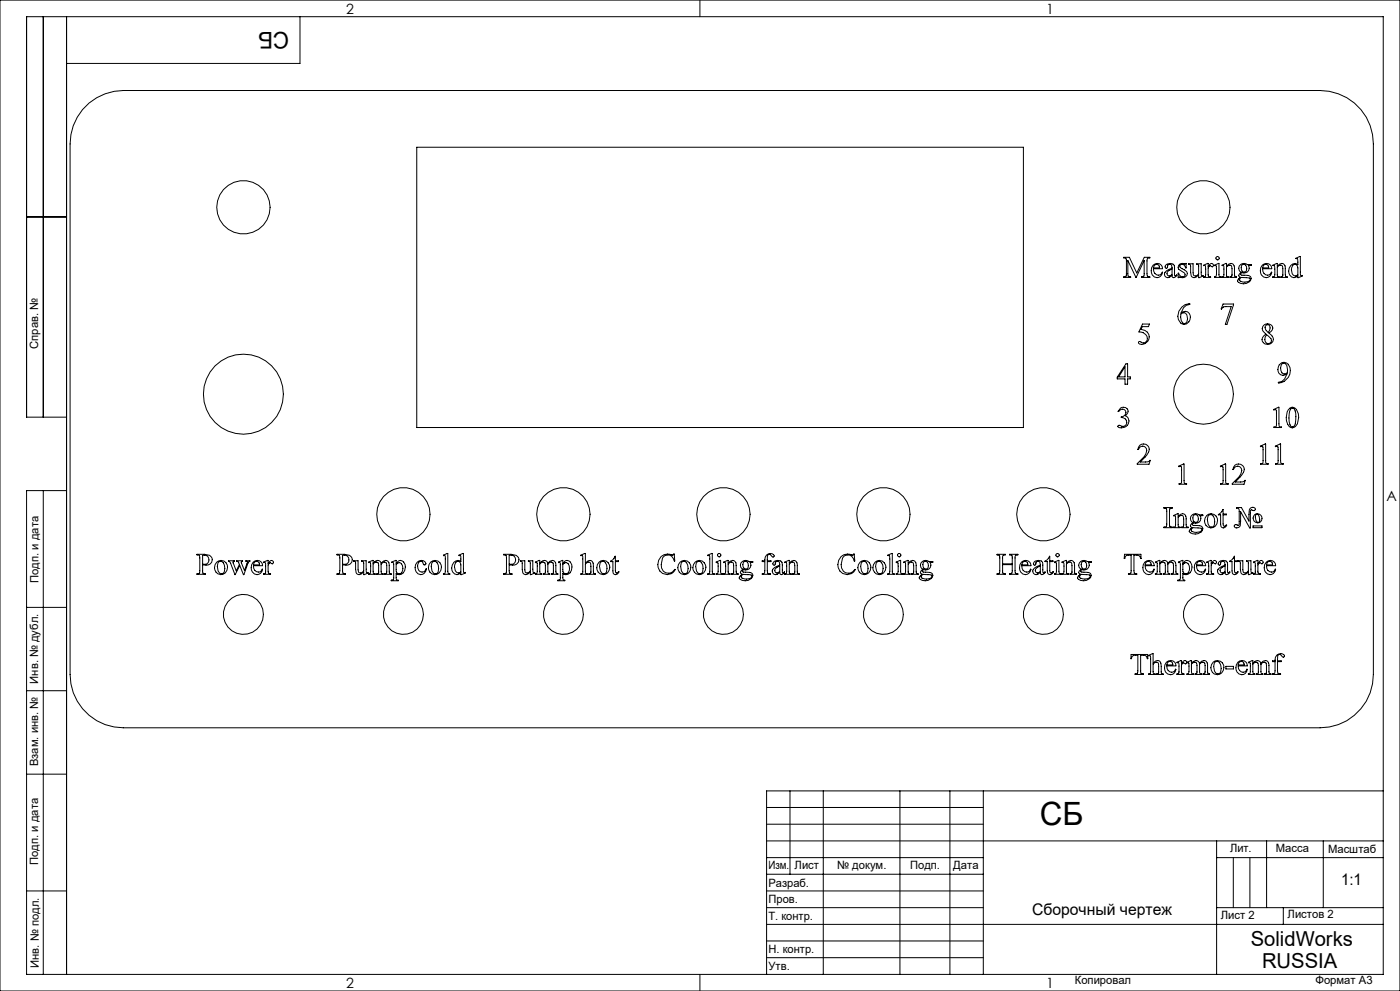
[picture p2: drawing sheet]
<svg xmlns="http://www.w3.org/2000/svg" width="420mm" height="297mm" viewBox="0 0 420 297" stroke-linecap="round" stroke-linejoin="round" font-family="sans-serif">
<g fill="none" stroke="#000" stroke-width=".3">
<path d="M0 0h420v297h-420zM13 5v120M20 5v287M90 5v14h-70M210 0v5M24.8 32.8a16.1 16.1 0 0 1 12.2-5.7h359a16 16 0 0 1 16 16v159a16 16 0 0 1-16 16h-359a16 16 0 0 1-16-16v-159a16 16 0 0 1 3.8-10.3zM125 44.1h182v84h-182zM8 65h12M337.1 77.1h1.7l2.2 4.7 2.3-4.7h1.6v.2l-.5 .1-.3 .5v4.6l.1 .3 .7 .2v.1h-2.5v-.1l.8-.3 .1-.4v-4.2l-2.4 5-2.6-5 .1 4.4 .1 .3 .7 .2v.1h-2.1v-.1l.8-.3v-.4v-4.4l-.2-.5-.6-.1zM345.9 79.5a1.6 1.6 0 0 1 1.8-.5 1.6 1.6 0 0 1 1.1 1.5h-2.8a1.5 1.5 0 0 0 .6 1.7 1.5 1.5 0 0 0 1.7 0l.4-.6a1.69 1.69 0 0 1-1.9 1.6 1.69 1.69 0 0 1-1.4-2.1l.1-.8zM346.3 79.6a.88 .88 0 0 1 1-.3 .88 .88 0 0 1 .5 1h-1.8zM349.8 79.3a1.68 1.68 0 0 1 2.5 .3l.1 2.9 .2 .2 .4-.3v.2l-.9 .6-.3-.1-.2-.6a1.17 1.17 0 0 1-1.4 .7 1.17 1.17 0 0 1-.8-1.4 3.1 3.1 0 0 1 2.2-1.4l-.1-.9a.7 .7 0 0 0-.9-.2 .7 .7 0 0 0-.4 .8l-.3 .3-.4-.3z"/>
<path d="M353.9 79.2l1.9-.3v1.4h-.1a.92 .92 0 0 0-.7-1 .92 .92 0 0 0-1.1 .4l.2 .4 .5 .4a1.71 1.71 0 0 1 1.6 1.5 1.8 1.8 0 0 1-2.5 1.1l-.3 .1v-1.3a1.19 1.19 0 0 0 .9 1 1.19 1.19 0 0 0 1.2-.4l-.2-.7-1.7-1.1a1.17 1.17 0 0 1 .3-1.5zM356.6 79.1h1.3v2.7l.1 .6 .3 .3a1.14 1.14 0 0 0 1.3-.6v-2.6l-.6-.4h1.4v3.3l.5 .3-1.3 .5v-.8l-.7 .6a1.05 1.05 0 0 1-1.5-.3l-.2-3.2zM361.1 79.5l1.3-.6v1.1l.5-.7a.59 .59 0 0 1 .7-.3 .59 .59 0 0 1 .4 .7 .73 .73 0 0 1-1.1 0l-.5 .6v2.2l.8 .6h-2.1l.5-.3 .1-.6-.1-2.5zM364.3 79.5l1.4-.6v3.6l.6 .6h-2l.5-.3 .1-.6v-2.4zM366.6 79.5l1.3-.6v.9l.7-.6 .7-.3a1.17 1.17 0 0 1 1 1.6l.1 2.2 .5 .4h-1.9v-.1l.5-.1 .1-.5-.1-2.6-.4-.3h-.4l-.8 .5 .1 2.7 .5 .4h-1.9v-.1l.5-.1 .1-.7-.1-2.5zM372.2 79.3a1.62 1.62 0 0 1 2 0l1.2 .1-.2 .1h-.7a1.5 1.5 0 0 1-.1 1.9 1.5 1.5 0 0 1-1.8 .3l-.4 .4 .2 .3 1.5 .1a1.08 1.08 0 0 1 1.3 .5 1.08 1.08 0 0 1-.3 1.4 2.38 2.38 0 0 1-3.6-.2l.8-1.1-.4-.4v-.4l.7-.7a1.33 1.33 0 0 1-.2-2.3zM372.6 79.4l.3-.1a1.17 1.17 0 0 1 1.1 .9 1.17 1.17 0 0 1-.8 1.4l-.2-.1a1.41 1.41 0 0 1-.4-2.1zM378.7 79.5a1.62 1.62 0 0 1 1.8-.5 1.62 1.62 0 0 1 1 1.5h-2.7a1.61 1.61 0 0 0 1.9 1.9l.7-.8a1.69 1.69 0 0 1-1.9 1.6 1.69 1.69 0 0 1-1.4-2.1l.1-.8zM379 79.6a.9 .9 0 0 1 1.1-.3 .9 .9 0 0 1 .5 1h-1.8zM381.8 79.5l1.4-.6v.9l.7-.6 .7-.3a1.18 1.18 0 0 1 1 1.6l.1 2.2 .5 .4h-1.9l.5-.5v-2.8l-.4-.3h-.5l-.7 .5v2.7l.6 .4h-2v-.1l.5-.1 .1-.7v-2.5zM387.8 79.5l.5-.3a.96 .96 0 0 1 1.1 1.1v2l-.8 .4-.5-.2a2.44 2.44 0 0 1-.3-3zM388.8 77.4l1.3-.5v5.3l.1 .4 .5 .1-1.3 .5v-.6a1.57 1.57 0 0 1-1.9 .4 1.57 1.57 0 0 1-.9-1.8 1.8 1.8 0 0 1 .7-1.8 1.8 1.8 0 0 1 2.1-.1l-.1-1.7z"/>
<path d="M342.8 97.1h2l-.3 .8h-1.8l-.4 .8a2.23 2.23 0 0 1 2.5 2.6 2.23 2.23 0 0 1-3.2 1.6v-.4l.3-.2a1.39 1.39 0 0 0 2 0 1.39 1.39 0 0 0-.2-2l-.8-.6-1.2-.2zM350.2 81.5l1.4-.9v1.7l-.3 .2-.6 .2-.4-.2-.2-.6zM354.3 94.1a1.07 1.07 0 0 1 1.8 .3l.2 1.2-.2 .9-.6 .4h-.4a2.55 2.55 0 0 1-.8-2.8zM354.5 92l1-.7 1.4-.3v.2l-1 .3-.8 .7-.8 1.6a1.78 1.78 0 0 1 2.5 .2 1.78 1.78 0 0 1-.1 2.4 1.61 1.61 0 0 1-2.5 .4 3.3 3.3 0 0 1 .3-4.8zM366.9 91.1h3.2l-2 6.1h-.5l1.8-5.3h-1.7a1.2 1.2 0 0 0-1.2 .7zM372.3 83.1l2.6 .2 .2 .4a2.13 2.13 0 0 1-3.2 .2zM379.3 97.3a1.42 1.42 0 0 1 2 0 1.42 1.42 0 0 1 .1 2l-.7 .5a1.79 1.79 0 0 1 .7 3.1 1.64 1.64 0 0 1-2.6-.4 1.64 1.64 0 0 1 1-2.4l-.8-.8a1.35 1.35 0 0 1 .3-2zM379.7 97.6a.75 .75 0 0 1 .9-.2 .75 .75 0 0 1 .4 .9l-.5 1.4a1.6 1.6 0 0 1-.8-2.1zM337.5 109.9v3.1h-1.9zM337.8 109h.5v4h.8v.6h-.8v1.5h-.8v-1.5h-2.3v-.6zM380 100.3l1.3 1.2a1 1 0 0 1-.7 1.5 1 1 0 0 1-1.2-1.3zM383.8 109.3a1.68 1.68 0 0 1 2.7-.1 3.6 3.6 0 0 1-3 5.6v-.2l1.1-.3 .8-.7 .7-1.6a1.69 1.69 0 0 1-2.2 .1 1.69 1.69 0 0 1-.4-2.2z"/>
<path d="M384.7 109l.7-.1a2.37 2.37 0 0 1 .8 2.8 1.09 1.09 0 0 1-1.6 0 2.27 2.27 0 0 1 .1-2.7zM20 125h-12v-120h407v287h-407v-145h12M336.2 122.3a1.37 1.37 0 0 1 2 .3 1.37 1.37 0 0 1-.6 2 1.95 1.95 0 0 1 .6 2.8 1.95 1.95 0 0 1-2.8 .4v-.2a1.09 1.09 0 0 1 1.4 .2 1.34 1.34 0 0 0 1.2-1.6 1.34 1.34 0 0 0-1.6-1.1v-.1a1.18 1.18 0 0 0 1.4-1 1.18 1.18 0 0 0-1-1.4l-1.4 .7zM342 133.4a1.7 1.7 0 0 1 2.2 0 1.7 1.7 0 0 1 .4 2.1l-.6 .9-1.9 2.1 2.4-.1 .6-.4-.4 1.1h-3.5a7.9 7.9 0 0 0 2.8-4.1 1.26 1.26 0 0 0-.7-1.2 1.26 1.26 0 0 0-1.4 .3l-.6 .6zM353.6 139.7l1.6-.6v5.6l.8 .4h-2.3l.7-.4 .1-4.3-.2-.6-.6 .1zM366.1 139.7l1.6-.6v5.4l.1 .3 .6 .2v.1h-2.2l.7-.4v-4.3l-.1-.6-.7 .1zM370.5 139.4a1.7 1.7 0 0 1 2.2 0 1.7 1.7 0 0 1 .4 2.1l-2.5 3 2.4-.1 .6-.4-.4 1.1h-3.5a7.9 7.9 0 0 0 2.8-4.1 1.26 1.26 0 0 0-.7-1.2 1.26 1.26 0 0 0-1.4 .2l-.5 .7zM378.1 133.7l1.6-.6v5.4l.7 .6h-2.2l.7-.4v-4.3l-.1-.6-.6 .1zM382.1 122.7l1.6-.6v5.6l.7 .4h-2.2v-.2l.7-.2v-4.3l-.1-.6zM382.6 133.7l1.6-.6v5.6l.8 .4h-2.3l.7-.4v-4.3l-.1-.6-.6 .1zM387 122.3a1.33 1.33 0 0 1 1.9 .4 4.1 4.1 0 0 1-.7 5.4 1.39 1.39 0 0 1-1.9-.9 4.4 4.4 0 0 1 .7-4.9zM387.2 122.6l.5-.3a.86 .86 0 0 1 .8 .9l.3 1.7a3.2 3.2 0 0 1-.7 2.9l-.6 .1a4.9 4.9 0 0 1-.3-5.3z"/>
<path d="M13 147v145M349.2 152.1h2.5v.2l-.8 .2-.1 .7 .1 4.5 .8 .4h-2.5v-.1a.71 .71 0 0 0 .8-.9v-4.2l-.1-.4-.7-.2zM352.1 154.5l1.3-.6v.9l.7-.6 .7-.3a1.17 1.17 0 0 1 1 1.6v2l.6 .6h-1.9v-.1l.5-.1 .1-.5-.1-2.6-.4-.3h-.4l-.8 .5 .1 2.7 .5 .4h-1.9l.5-.4 .1-.5-.1-2.5zM357.7 154.3a1.62 1.62 0 0 1 2 0l1.2 .1-.1 .1h-.8a1.5 1.5 0 0 1-.1 1.9 1.5 1.5 0 0 1-1.8 .3l-.4 .4 .2 .3 1.5 .1a1.08 1.08 0 0 1 1.3 .5 1.08 1.08 0 0 1-.3 1.4 2.38 2.38 0 0 1-3.6-.2l.8-1.1-.4-.4v-.4l.7-.7a1.33 1.33 0 0 1-.2-2.3zM357.8 158.1l2.6 .2 .2 .4a2.13 2.13 0 0 1-3.2 .2zM358.1 154.4l.3-.1a1.17 1.17 0 0 1 1.1 .9 1.17 1.17 0 0 1-.8 1.4l-.2-.1a1.41 1.41 0 0 1-.4-2.1zM362 154.5a2.01 2.01 0 0 1 2.8 .3 2.01 2.01 0 0 1-.2 2.8 2.01 2.01 0 0 1-2.8-.1 2.3 2.3 0 0 1 .2-3zM362.5 154.5l.2-.1a.93 .93 0 0 1 1.3 .3 2.89 2.89 0 0 1 0 3.1l-.9 .1a2.53 2.53 0 0 1-.6-3.4zM366.9 152.7v1.4h1v.2h-1l.1 3.2 .3 .2 .7-.3-.4 .6-.6 .2-.7-.4-.1-3.5h-.7zM370.9 152.1h1.5l2.3 4.1 .1-3.4a.89 .89 0 0 1 .9-.8 .89 .89 0 0 1 .9 .8l-.3 .2-.9-.2-.2 .1-.1 5.3h-.2l-2.7-4.9-.1 4.2a1.12 1.12 0 0 1-1.6 .5 .55 .55 0 0 1 0-.8 .55 .55 0 0 1 .8 .2h.4l.1-.5v-4.1l-.2-.4-.7-.1zM375.9 157.6h2.7v.5h-2.7zM376.8 154.3l.6-.1a1.82 1.82 0 0 1 .3 2.3h-.5a1.96 1.96 0 0 1-.4-2.2z"/>
<path d="M59.1 166.1h2.2l1.6 .3a1.68 1.68 0 0 1 .5 2.3 1.68 1.68 0 0 1-2.2 .6h-.4v2.1l.2 .5 .6 .2h-2.5l.8-.4v-.4v-4.5l-.1-.3-.7-.2zM60.8 166.5a1.39 1.39 0 0 1 1.9 1.3 1.39 1.39 0 0 1-1.9 1.2zM65 168.5a2.01 2.01 0 0 1 2.8 .3 2.01 2.01 0 0 1-.2 2.8 2.01 2.01 0 0 1-2.8-.1 2.3 2.3 0 0 1 .2-3zM65.5 168.6l.7-.4a2.29 2.29 0 0 1 .5 3.7h-.6a2.53 2.53 0 0 1-.6-3.3zM68.5 168.1h1.8l-.4 .2v.4l1 2.4 .9-1.9-.3-.8-.5-.3h1.7l-.3 .6 .9 2.3 1-2.6-.5-.3 1.2 .1-.6 .5-1.2 3.5-1.3-2.7-1.4 2.7-1.3-3.4zM76 168.5a1.6 1.6 0 0 1 1.7-.5 1.6 1.6 0 0 1 1.1 1.5h-2.8a1.5 1.5 0 0 0 .6 1.6 1.5 1.5 0 0 0 1.7 .1l.4-.6a1.63 1.63 0 0 1-1.5 1.6 1.63 1.63 0 0 1-1.8-1.4l.1-1.5zM76.2 168.6a.9 .9 0 0 1 1.1-.3 .9 .9 0 0 1 .6 1h-1.9zM79.1 168.4l1.3-.4v1l.5-.7a.59 .59 0 0 1 .7-.3 .59 .59 0 0 1 .4 .7 .73 .73 0 0 1-1.1 0l-.5 .6v1.9l.3 .7 .5 .2h-2.1l.5-.3 .1-.4v-2.4l-.1-.4h-.5zM101.1 166.1h2.2l1.6 .3a1.67 1.67 0 0 1 .5 2.3 1.67 1.67 0 0 1-2.2 .6h-.4v2.1l.2 .5 .6 .2h-2.5l.7-.4 .2-.6-.1-4.3-.1-.3-.7-.2zM102.8 166.5a1.39 1.39 0 0 1 1.9 1.3 1.39 1.39 0 0 1-1.9 1.2zM106.1 168.1h1.3v2.7l.4 .9a1.2 1.2 0 0 0 1.3-.6v-2.6l-.6-.4h1.4v3.3l.5 .3-1.3 .5v-.8l-.7 .6a1.06 1.06 0 0 1-1.5-.3l-.2-3.2zM110.6 168.4l1.3-.4v.8a1.27 1.27 0 0 1 1.2-.9 1.27 1.27 0 0 1 1.2 .9l.7-.6 .7-.2a1.16 1.16 0 0 1 1.1 1.5v2l.6 .6h-2a.72 .72 0 0 0 .6-.9v-2.2l-.4-.5h-.6l-.7 .6 .1 2.5 .5 .5h-1.9l.6-.4v-2.2a.86 .86 0 0 0-.6-1.1 .86 .86 0 0 0-1.1 .6l.1 2.8 .5 .3h-1.9l.5-.3 .1-.6v-2.4z"/>
<path d="M117.5 168.4l1.4-.4v.9l.6-.7a1.15 1.15 0 0 1 1.6 .2 2.25 2.25 0 0 1 .4 2.4 2.25 2.25 0 0 1-2 1.4l-.6-.3v1.6l.6 .6h-2.1l.7-.6v-4.7zM119.1 169l.7-.4a1.85 1.85 0 0 1 1.1 1.7 1.85 1.85 0 0 1-1.1 1.7l-.5-.2-.4-.5v-2.1zM125.2 168.5a1.44 1.44 0 0 1 1.5-.6 1.44 1.44 0 0 1 1 1.2 .54 .54 0 0 1-.7 .1 .54 .54 0 0 1-.2-.7l-.5-.3a1.71 1.71 0 0 0-1 1.7 1.71 1.71 0 0 0 1.3 1.5 1.13 1.13 0 0 0 1.2-.9 1.69 1.69 0 0 1-1.8 1.7 1.69 1.69 0 0 1-1.5-2.1l.2-.9zM129.2 168.5a2.01 2.01 0 0 1 2.8 .3 2.01 2.01 0 0 1-.2 2.8 2.01 2.01 0 0 1-2.8-.1 2.3 2.3 0 0 1 .2-3zM129.9 168.4l.5-.2a2.34 2.34 0 0 1 .5 3.7h-.6a2.61 2.61 0 0 1-.4-3.5zM133 166.4l1.3-.5v5.3l.1 .6 .5 .3h-1.9l.5-.3 .1-.6v-4.3l-.1-.4h-.4zM136.7 168.6l.5-.4a.93 .93 0 0 1 1.1 1.1v2l-.8 .4-.5-.2a2.44 2.44 0 0 1-.3-2.9zM137.7 166.4l1.3-.5v5.3l.1 .4h.5v.1l-1.3 .5v-.6a1.58 1.58 0 0 1-1.9 .4 1.58 1.58 0 0 1-.9-1.8 1.83 1.83 0 0 1 .7-1.8 1.83 1.83 0 0 1 2.1-.1l-.1-1.7zM151.1 166.1h2.2l1.6 .3a1.67 1.67 0 0 1 .5 2.3 1.67 1.67 0 0 1-2.2 .6h-.4v2.1l.2 .5 .6 .2h-2.5l.6-.2 .2-.6v-4.5l-.1-.3-.7-.2zM152.8 166.5a1.4 1.4 0 0 1 1.9 1.3 1.4 1.4 0 0 1-1.9 1.2zM156.1 168.1h1.3v2.7l.4 .9a1.14 1.14 0 0 0 1.3-.6v-2.6l-.6-.4h1.3l.1 3.3 .5 .3-1.3 .5v-.8l-.7 .6a1.06 1.06 0 0 1-1.6-.3l-.1-3.2zM160.6 168.4l1.3-.4v.8a1.26 1.26 0 0 1 1.2-.9 1.26 1.26 0 0 1 1.2 .9l.7-.6 .7-.2a1.16 1.16 0 0 1 1.1 1.5v2.2l.6 .4h-1.9a.73 .73 0 0 0 .5-.9l-.1-2.4-.5-.4-.4 .1-.6 .5v2.6l.5 .5h-1.9l.6-.4v-2.2a.88 .88 0 0 0-.6-1.1 .88 .88 0 0 0-1.1 .6l.1 2.8 .5 .3h-1.9l.5-.3 .1-.6-.1-2.4z"/>
<path d="M167.5 168.4l1.3-.4v.9l.6-.7a1.15 1.15 0 0 1 1.7 .2 2.25 2.25 0 0 1 .4 2.4 2.25 2.25 0 0 1-2 1.4l-.7-.3 .1 1.6 .5 .6h-2v-.2l.5-.1 .2-.3v-4.7zM169.1 169l.7-.4a1.85 1.85 0 0 1 1.1 1.7 1.85 1.85 0 0 1-1.1 1.7 1.01 1.01 0 0 1-1-1.3v-1.5zM174.3 166.4l1.3-.5v2.9a1.57 1.57 0 0 1 1.7-.8 4 4 0 0 1 .7 3.5l.6 .6h-1.9a.72 .72 0 0 0 .6-.9l-.2-2.5-.3-.2h-.5l-.7 .5v2.6l.6 .5h-1.9l.5-.6v-4.6l-.1-.4h-.4zM179.7 168.5a2.02 2.02 0 0 1 2.8 .3 2.02 2.02 0 0 1-.2 2.8 2.02 2.02 0 0 1-2.8-.1 2.36 2.36 0 0 1 .2-3zM180.2 168.6l.6-.4a2.32 2.32 0 0 1 .6 3.7h-.6a2.57 2.57 0 0 1-.6-3.3zM184.5 166.7l.1 1.4h.9v.2h-.9l.1 3.2 .3 .2 .7-.3-.5 .6-.6 .2-.7-.4v-3.5h-.7l.6-.5zM198.3 166.8a3.6 3.6 0 0 1 3.6-.4l.4-.4v2.1a1.89 1.89 0 0 0-1.5-1.7 1.89 1.89 0 0 0-2 .8l-.4 2a2.19 2.19 0 0 0 1.4 2.5 2.19 2.19 0 0 0 2.7-1.1l.1 .1a2.87 2.87 0 0 1-3.9 1.1 2.87 2.87 0 0 1-1.1-3.9zM204 168.5a2.01 2.01 0 0 1 2.8 .3 2.01 2.01 0 0 1-.2 2.8 2.01 2.01 0 0 1-2.8-.1 2.3 2.3 0 0 1 .2-3zM204.7 168.4l.5-.2a2.29 2.29 0 0 1 .5 3.7h-.6a2.61 2.61 0 0 1-.4-3.5zM208.5 168.5a2.01 2.01 0 0 1 2.8 .3 2.01 2.01 0 0 1-.2 2.8 2.01 2.01 0 0 1-2.8-.1 2.3 2.3 0 0 1 .2-3zM209.2 168.4l.5-.2a2.34 2.34 0 0 1 .5 3.7h-.6a2.61 2.61 0 0 1-.4-3.5zM212.3 166.4l1.4-.5v5.3v.6l.6 .3h-2l.6-.3v-.6v-4.3l-.1-.4h-.4z"/>
<path d="M214.8 168.4l1.4-.4v3.5l.6 .6h-2l.6-.3v-.6v-2.4zM217.1 168.4l1.3-.4v.8l.7-.6 .7-.2a1.16 1.16 0 0 1 1 1.5l.1 2.2 .5 .4h-1.9a.73 .73 0 0 0 .6-.9l-.1-2.4-.4-.3h-.5l-.7 .5 .1 2.7 .5 .4h-1.9l.5-.4 .1-.5-.1-2.5zM222.7 168.3a1.68 1.68 0 0 1 2 0l1.1 .1-.8 .2a1.51 1.51 0 0 1-.1 1.8 1.51 1.51 0 0 1-1.8 .3l-.4 .4 .1 .3 1.6 .1a1.07 1.07 0 0 1 1.3 .5 1.07 1.07 0 0 1-.3 1.4 2.38 2.38 0 0 1-3.6-.2l.8-1.1-.5-.4 .1-.5 .6-.6a1.33 1.33 0 0 1-.1-2.3zM222.8 172.1l2 .1 .6 .1 .2 .3a2.07 2.07 0 0 1-3.2 .3zM223.1 168.4a.73 .73 0 0 1 1.1 .1 1.5 1.5 0 0 1-.2 2l-.3 .1a1.35 1.35 0 0 1-.6-2.2zM230 166.3a1.26 1.26 0 0 1 1.2-.5 1.26 1.26 0 0 1 1 1l-.3 .2-1.1-.9-.5 .4-.1 1.6h1.1v.2h-1.1v3.1a.64 .64 0 0 0 .9 .6l-2.4 .1 .7-.4v-.6v-2.8h-.7v-.2h.7l.2-1.1zM232.2 168.3a1.62 1.62 0 0 1 2.4 .3l.1 3 .3 .1 .3-.3v.2l-.9 .6-.4-.2-.1-.4a1.16 1.16 0 0 1-1.4 .6 1.16 1.16 0 0 1-.8-1.4 3.7 3.7 0 0 1 2.2-1.6l-.1-.7a.7 .7 0 0 0-.9-.2 .7 .7 0 0 0-.3 .9l-.2 .2-.5-.2zM232.6 170.5l1.3-.9v1.6l-.3 .3-.6 .2-.4-.2-.2-.5zM235.4 168.4l1.4-.4v.8l.7-.6 .6-.2a1.16 1.16 0 0 1 1.1 1.5v2l.6 .6h-2a.77 .77 0 0 0 .6-.9l-.1-2.4-.3-.3h-.5l-.7 .5v2.7l.5 .4h-1.9l.5-.3 .1-.6v-2.5zM252.3 166.8a3.6 3.6 0 0 1 3.6-.4l.4-.4 .1 2.1h-.1a1.87 1.87 0 0 0-1.5-1.7 1.87 1.87 0 0 0-2 .8l-.5 2a2.21 2.21 0 0 0 1.5 2.5 2.21 2.21 0 0 0 2.7-1.1l.1 .1a2.87 2.87 0 0 1-3.9 1.1 2.87 2.87 0 0 1-1.1-3.9zM258 168.5a2.08 2.08 0 0 1 3.1 .6 2.08 2.08 0 0 1-1.1 3 2.09 2.09 0 0 1-2.5-1 2.09 2.09 0 0 1 .5-2.6zM258.5 168.6l.7-.4a2.34 2.34 0 0 1 .5 3.7h-.6a2.53 2.53 0 0 1-.6-3.3z"/>
<path d="M262.5 168.5a2.01 2.01 0 0 1 2.8 .3 2.01 2.01 0 0 1-.2 2.8 2.01 2.01 0 0 1-2.8-.1 2.3 2.3 0 0 1 .2-3zM263 168.6l.7-.4a2.32 2.32 0 0 1 .5 3.7h-.6a2.57 2.57 0 0 1-.6-3.3zM266.3 166.4l1.4-.5v5.6l.6 .6h-2l.5-.3 .1-.6v-4.6zM268.9 168.4l1.3-.4v3.5l.6 .6h-1.9l.4-.3 .2-.6-.1-2.4zM271.1 168.4l1.4-.4v.8l.6-.6 .7-.2a1.16 1.16 0 0 1 1 1.5v2l.6 .6h-1.9a.77 .77 0 0 0 .6-.9l-.1-2.4-.4-.3h-.4l-.7 .5v2.7l.5 .4h-1.9l.5-.3 .1-.6-.1-2.5zM276.7 168.3a1.62 1.62 0 0 1 2 0l1.2 .1-.1 .2h-.8a1.5 1.5 0 0 1-.1 1.8 1.5 1.5 0 0 1-1.8 .3l-.4 .4 .2 .3 1.5 .1a1.06 1.06 0 0 1 1.3 .5 1.06 1.06 0 0 1-.3 1.4 2.35 2.35 0 0 1-3.6-.2l.8-1.1-.4-.4v-.5l.7-.6a1.33 1.33 0 0 1-.2-2.3zM276.8 172.1l2 .1 .6 .1 .2 .3a2.07 2.07 0 0 1-3.2 .3zM277.1 168.4a.69 .69 0 0 1 1.1 .1 1.45 1.45 0 0 1-.2 2l-.3 .1a1.35 1.35 0 0 1-.6-2.2zM299.1 166.1h2.5v.2l-.6 .1-.2 .4v2.2h2.9l-.1-2.4-.7-.5h2.5v.2l-.6 .1-.3 .4v4.3a.88 .88 0 0 0 .9 1h-2.5l.2-.1a.67 .67 0 0 0 .6-.9v-1.9h-2.9v2.5l.8 .4-2.5-.1a.7 .7 0 0 0 .8-.9v-4.5zM306.4 168.5a1.62 1.62 0 0 1 1.8-.5 1.62 1.62 0 0 1 1.1 1.5h-2.8a1.5 1.5 0 0 0 .6 1.6 1.5 1.5 0 0 0 1.7 .1l.4-.6a1.69 1.69 0 0 1-1.9 1.6 1.69 1.69 0 0 1-1.4-2.1l.1-.8zM306.7 168.6a.9 .9 0 0 1 1.1-.3 .9 .9 0 0 1 .6 1h-1.9zM310.3 168.3a1.68 1.68 0 0 1 2.5 .3l.1 3 .2 .1 .4-.3v.2l-.9 .6-.4-.2-.1-.4a1.17 1.17 0 0 1-1.4 .6 1.17 1.17 0 0 1-.8-1.4 4 4 0 0 1 2.2-1.6l-.1-.7a.7 .7 0 0 0-.9-.2 .7 .7 0 0 0-.4 .9l-.3 .2-.4-.3z"/>
<path d="M310.8 170.5l1.3-.9v1.6l-.4 .3-.5 .2-.4-.2-.2-.5zM314.9 166.7v1.4h1v.2h-1l.1 3.2 .3 .2 .7-.3-.4 .6-.6 .2-.7-.4-.1-3.5h-.7zM316.3 168.4l1.4-.4v3.5l.2 .4 .4 .2h-2l.6-.3v-.6v-2.4zM318.6 168.4l1.3-.4v.8l.7-.6 .7-.2a1.2 1.2 0 0 1 1.1 1.5v2.2l.5 .4h-1.9a.73 .73 0 0 0 .6-.9l-.1-2.4-.3-.3h-.6l-.7 .5 .1 2.7 .5 .4h-1.9l.5-.4 .1-.5v-2.2l-.1-.4zM324.2 168.3a1.67 1.67 0 0 1 2 0h1.1v.3h-.8a1.51 1.51 0 0 1-.1 1.8 1.51 1.51 0 0 1-1.8 .3l-.4 .4 .1 .3 1.6 .1a1.06 1.06 0 0 1 1.3 .5 1.06 1.06 0 0 1-.3 1.4 2.32 2.32 0 0 1-3.6-.2l.8-1.1-.5-.4a1.09 1.09 0 0 1 .8-1.1 1.31 1.31 0 0 1-.2-2.3zM324.3 172.1l2.6 .2 .2 .3a2.07 2.07 0 0 1-3.2 .3zM324.6 168.4a.73 .73 0 0 1 1.1 .1 1.5 1.5 0 0 1-.2 2l-.3 .1a1.39 1.39 0 0 1-.6-2.2zM337.4 166.1h4.9v1.3l-.2-.3a.95 .95 0 0 0-1-.7h-.9v5a.63 .63 0 0 0 .8 .6l-2.5 .1 .8-.4v-.4v-4.9h-1a.91 .91 0 0 0-.9 1h-.1zM343.4 168.5a1.62 1.62 0 0 1 1.8-.5 1.62 1.62 0 0 1 1.1 1.5h-2.8a1.5 1.5 0 0 0 .6 1.6 1.5 1.5 0 0 0 1.7 .1l.4-.6a1.69 1.69 0 0 1-1.9 1.6 1.69 1.69 0 0 1-1.4-2.1l.1-.8zM343.7 168.6a.9 .9 0 0 1 1.1-.3 .9 .9 0 0 1 .6 1h-1.9zM346.6 168.4l1.3-.4v.8a1.27 1.27 0 0 1 1.2-.9 1.27 1.27 0 0 1 1.2 .9l.7-.6 .7-.2a1.16 1.16 0 0 1 1.1 1.5v2.2l.5 .4h-1.9a.77 .77 0 0 0 .6-.9v-2.2l-.4-.5h-.6l-.7 .6 .1 2.5 .5 .5h-1.9l.6-.4v-2.2a.86 .86 0 0 0-.6-1.1 .86 .86 0 0 0-1.1 .6l.1 2.8 .5 .3h-1.9l.5-.3 .1-.6v-2.4zM353.5 168.4l1.4-.4v.9l.5-.7a1.19 1.19 0 0 1 1.7 .2 2.25 2.25 0 0 1 .4 2.4 2.25 2.25 0 0 1-2 1.4l-.6-.3v1.6l.5 .6h-2.1v-.2l.6-.1 .2-.7v-4.3z"/>
<path d="M355.1 169l.7-.4a1.83 1.83 0 0 1 1.1 1.7 1.83 1.83 0 0 1-1.1 1.7 .97 .97 0 0 1-.9-1.3v-1.5zM358.8 168.5a1.62 1.62 0 0 1 1.8-.5 1.62 1.62 0 0 1 1.1 1.5h-2.7a1.5 1.5 0 0 0 .5 1.6 1.5 1.5 0 0 0 1.7 .1l.4-.6a1.69 1.69 0 0 1-1.9 1.6 1.69 1.69 0 0 1-1.4-2.1l.1-.8zM359.2 168.6a.9 .9 0 0 1 1-.3 .9 .9 0 0 1 .6 1h-1.8zM362 168.4l1.4-.4v1l.4-.7a.59 .59 0 0 1 .8-.3 .59 .59 0 0 1 .3 .7 .73 .73 0 0 1-1 0l-.5 .6v2.2l.2 .4 .5 .2h-2.1l.5-.3 .1-.6-.1-2.5zM365.8 168.3a1.68 1.68 0 0 1 2.4 .3l.1 3 .2 .1 .4-.3v.2l-.9 .6-.4-.2-.1-.4a1.17 1.17 0 0 1-1.4 .6 1.17 1.17 0 0 1-.8-1.4 4 4 0 0 1 2.2-1.6l-.1-.7a.7 .7 0 0 0-.9-.2 .7 .7 0 0 0-.4 .9l-.3 .2-.4-.3zM366.2 170.5l1.3-.9v1.6l-.3 .3-.6 .2-.4-.2-.2-.5zM370.3 166.7v1.4h1v.2h-1l.1 3.2 .4 .2 .6-.3-.4 .6-.6 .2-.7-.4-.1-3.5h-.7zM371.5 168.1h1.4v2.7l.3 .9a1.14 1.14 0 0 0 1.3-.6v-2.6l-.6-.4h1.4v3.3l.5 .3-1.3 .5v-.8l-.7 .6a1.05 1.05 0 0 1-1.5-.3l-.2-2.9a.51 .51 0 0 0-.6-.6zM376 168.4l1.4-.4v1l.4-.7a.59 .59 0 0 1 .8-.3 .59 .59 0 0 1 .3 .7 .73 .73 0 0 1-1 0l-.5 .6v2.2l.2 .4 .5 .2h-2.1l.6-.4v-3zM379.9 168.5a1.6 1.6 0 0 1 1.8-.5 1.6 1.6 0 0 1 1 1.5h-2.8a1.5 1.5 0 0 0 .6 1.6 1.5 1.5 0 0 0 1.7 .1l.4-.6a1.69 1.69 0 0 1-1.9 1.6 1.69 1.69 0 0 1-1.4-2.1l.1-.8zM380.2 168.6a.9 .9 0 0 1 1-.3 .9 .9 0 0 1 .6 1h-1.9zM8 182h12"/>
<path d="M339.3 196.1h5v1.3l-.2-.3a.98 .98 0 0 0-1.1-.7h-.8v5.1l.1 .3 .7 .2v.1h-2.5l.2-.1a.67 .67 0 0 0 .6-1v-4.6h-1a.98 .98 0 0 0-.9 1h-.1zM344.6 196.4l1.3-.5v2.9l.7-.6 .7-.2a1.07 1.07 0 0 1 1 1.3l.1 2.5 .5 .3h-1.9l.6-.5v-1.8l-.1-1-.5-.3-1.1 .5v2.5l.6 .6h-1.9v-.1l.4-.1 .2-.7v-4.2l-.1-.5zM349.9 198.5a1.62 1.62 0 0 1 1.8-.5 1.62 1.62 0 0 1 1.1 1.6h-2.8a1.47 1.47 0 0 0 .6 1.6 1.47 1.47 0 0 0 1.7 0l.4-.6a1.69 1.69 0 0 1-1.9 1.7 1.69 1.69 0 0 1-1.4-2.2l.1-.9zM350.2 198.6a.89 .89 0 0 1 1.1-.3 .89 .89 0 0 1 .6 1h-1.9zM353.1 198.5l1.3-.5v1l.5-.7a.59 .59 0 0 1 .8-.3 .59 .59 0 0 1 .2 .9l-.2 .1-.7-.4-.6 .7 .1 2.2 .7 .6h-2.1l.5-.3 .1-.4v-2.4l-.1-.4h-.5zM356.1 198.5l1.3-.5v.8a1.29 1.29 0 0 1 1.2-.8 1.29 1.29 0 0 1 1.2 .8l.7-.6 .7-.2a1.1 1.1 0 0 1 1.1 1.5v2l.6 .6h-2l.6-.5v-2.1l-.1-.7-.5-.3-1 .5v2.5l.5 .6h-1.9l.6-.5v-2.1a.86 .86 0 0 0-.6-1.1 .86 .86 0 0 0-1.1 .6l.1 2.8 .5 .3h-1.9l.5-.3 .1-.6v-2.4zM363.9 198.5a2.02 2.02 0 0 1 2.8 .3 2.02 2.02 0 0 1-.2 2.8 2.02 2.02 0 0 1-2.8-.1 2.34 2.34 0 0 1 .2-3zM364.4 198.5l.2-.1a.97 .97 0 0 1 1.3 .2 2.86 2.86 0 0 1 0 3.2l-.9 .1a2.53 2.53 0 0 1-.6-3.4zM367.8 199.7h2.2v.8h-2.2zM371.4 198.5a1.6 1.6 0 0 1 1.8-.5 1.6 1.6 0 0 1 1 1.6h-2.8a1.47 1.47 0 0 0 .6 1.6 1.47 1.47 0 0 0 1.7 0l.4-.6a1.63 1.63 0 0 1-1.5 1.6 1.63 1.63 0 0 1-1.8-1.4l.1-1.6zM371.7 198.6a.89 .89 0 0 1 1-.3 .89 .89 0 0 1 .6 1h-1.9zM374.5 198.5l1.3-.5v.8a1.29 1.29 0 0 1 1.2-.8 1.29 1.29 0 0 1 1.2 .8l.7-.6 .7-.2a1.1 1.1 0 0 1 1.1 1.5v2l.6 .6h-2l.6-.5v-2.1l-.1-.7-.5-.3-1 .5v2.5l.5 .6h-1.9l.6-.5v-2.1a.86 .86 0 0 0-.6-1.1 .86 .86 0 0 0-1.1 .6l.1 2.8 .5 .3h-1.9l.5-.3 .1-.6v-2.4z"/>
<path d="M383.1 196.3a1.24 1.24 0 0 1 1.2-.5 1.24 1.24 0 0 1 1 .9l-.2 .3-.4-.2-.7-.7-.4 .1-.3 .3v1.5h1.1v.3h-1.1v3.2a.64 .64 0 0 0 .9 .5v.1h-2.4v-.1l.6-.2 .1-.8v-2.7h-.7v-.3h.7l.1-1zM8 207h12M8 232h12M237 237v25M247 237v55M270 237v55M285 237v55M295 237v55M415 237h-185v55M230 257h65M230 242h65M230 247h65"/>
<path d="M230 252h185M365 252v40M365 257h50M370 257v15M375 257v15M380 252v20M397 252v20M8 267h12M230 262h65M230 267h65M230 272h65M230 277h185"/>
<path d="M365 272h50M385 272v5M210 292v5M230 282h65M230 287h65"/>
<circle cx="73" cy="62.1" r="8"/>
<circle cx="361" cy="62.1" r="8"/>
<circle cx="365.3" cy="77.4" r=".51"/>
<circle cx="73" cy="118.1" r="12"/>
<circle cx="361" cy="118.1" r="9"/>
<circle cx="121" cy="154.1" r="8"/>
<circle cx="169" cy="154.1" r="8"/>
<circle cx="217" cy="154.1" r="8"/>
<circle cx="265" cy="154.1" r="8"/>
<circle cx="313" cy="154.1" r="8"/>
<circle cx="377.3" cy="155.3" r="1.36"/>
<circle cx="215.8" cy="166.4" r=".5"/>
<circle cx="269.8" cy="166.4" r=".5"/>
<circle cx="317.3" cy="166.4" r=".49"/>
<circle cx="73" cy="184.1" r="6"/>
<circle cx="121" cy="184.1" r="6"/>
<circle cx="169" cy="184.1" r="6"/>
<circle cx="217" cy="184.1" r="6"/>
<circle cx="265" cy="184.1" r="6"/>
<circle cx="313" cy="184.1" r="6"/>
<circle cx="361" cy="184.1" r="6"/>
</g>
<text font-size="9.6" x="311.9" y="247.3">СБ</text>
<text font-size="6.9" x="86.8" y="9.5" transform="rotate(-180 86.8 9.5)">СБ</text>
<g font-size="6.2">
<text x="375.2" y="283.5">SolidWorks</text>
<text x="378.6" y="290">RUSSIA</text>
</g>
<g font-size="4.8">
<text x="402.3" y="265.3">1:1</text>
<text x="309.6" y="274.1">Сборочный чертеж</text>
</g>
<g font-size="4.2">
<text x="103.8" y="4.2">2</text>
<text x="313.8" y="4.2">1</text>
<text x="415.9" y="150.2">A</text>
<text x="103.8" y="296.2">2</text>
<text x="313.8" y="296.2">1</text>
</g>
<g font-size="3.4">
<text x="11.5" y="104.5" transform="rotate(-90 11.5 104.5)">Справ. №</text>
<text x="11.6" y="174.7" transform="rotate(-90 11.6 174.7)">Подп. и дата</text>
<text x="11.4" y="204.9" transform="rotate(-90 11.4 204.9)">Инв. № дубл.</text>
<text x="11.4" y="229.6" transform="rotate(-90 11.4 229.6)">Взам. инв. №</text>
<text x="369" y="255.5">Лит.</text>
<text x="382.8" y="255.5">Масса</text>
<text x="398.4" y="255.6">Масштаб</text>
<text x="11.4" y="259.2" transform="rotate(-90 11.4 259.2)">Подп. и дата</text>
<text x="230.5" y="260.5">Изм.</text>
<text x="238.4" y="260.4">Лист</text>
<text x="251.1" y="260.4">№ докум.</text>
<text x="273" y="260.4">Подп.</text>
<text x="286" y="260.4">Дата</text>
<text x="230.5" y="265.7">Разраб.</text>
<text x="230.5" y="275.7">Т. контр.</text>
<text x="230.6" y="270.7">Пров.</text>
<text x="366.2" y="275.3">Лист 2</text>
<text x="386.3" y="275.2">Листов 2</text>
<text x="230.6" y="285.7">Н. контр.</text>
<text x="11.6" y="290" transform="rotate(-90 11.6 290)">Инв. № подл.</text>
<text x="230.6" y="290.7">Утв.</text>
<text x="322.5" y="295">Копировал</text>
<text x="394.6" y="295">Формат А3</text>
</g>
</svg>
